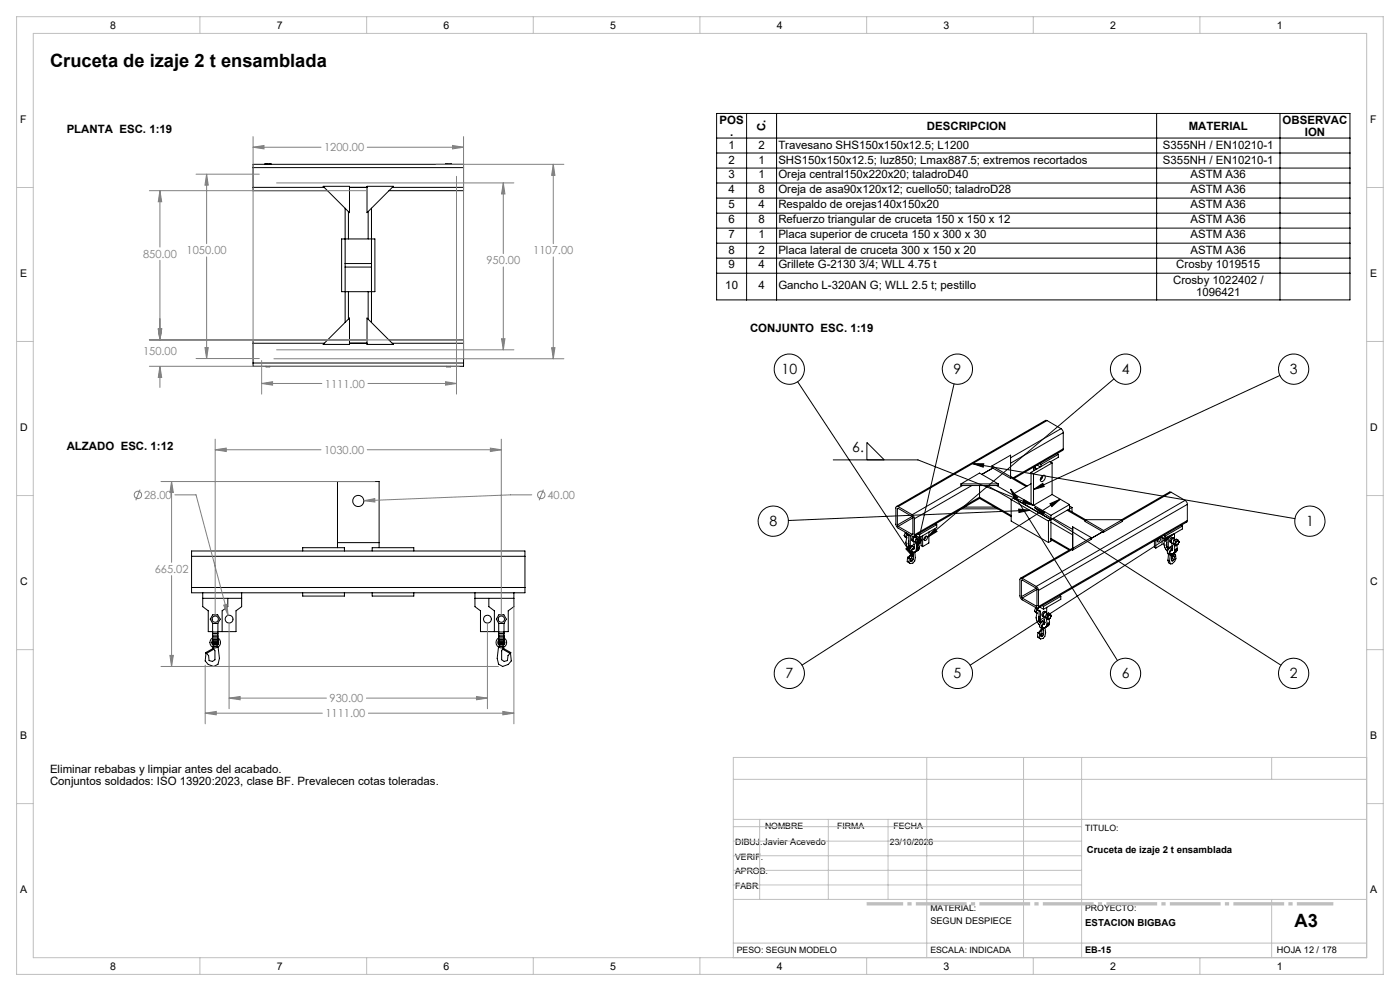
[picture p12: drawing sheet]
<svg xmlns="http://www.w3.org/2000/svg" width="420mm" height="297mm" viewBox="0 0 420 297" stroke-linecap="round" stroke-linejoin="round" font-family="sans-serif">
<g fill="none" stroke="#000" stroke-width=".3">
<path d="M215 34h190v55.9h-190zM224 34v55.9M233 34v55.9M347 34v55.9M384 34v55.9M75.9 50.2v-1h63.2v1M75.9 56.2v.9h22.4M75.9 56.2h21.4M75.9 50.2v6M75.9 50.2h63.2M79.8 49.1h.1M79.8 49.1l-.3 .1"/>
<path d="M79.8 49.1h1.2M81 49.1h.1M81 49.1l.3 .1M96.9 55.8h7.9v7.9zM104.8 56.2h5.3M110.1 55.8h7.9l-7.9 7.9zM117.7 56.2h21.4M134 49.1h.1M134 49.1l-.3 .1M134 49.1h1.2M135.2 49.1h.1M135.2 49.1l.3 .1"/>
<path d="M139.1 56.2v.9h-22.4M139.1 50.2v6M215 41.4h190M215 45.9h190M215 50.4h190M215 54.9h190M215 59.4h190M102.5 71.6h10v15.8h-10zM103.5 62.4v34.2M103.5 79h7.9M104.5 63.4v8.2M110.5 63.4v8.2"/>
<path d="M111.4 62.4v34.2M215 63.9h190M215 68.4h190M215 72.9h190M215 77.4h190M103.5 80h7.9M104.5 87.4v8.2M104.8 95.3v7.9h-7.9zM110.1 95.3l7.9 7.9h-7.9zM110.5 87.4v8.2M215 81.9h190M75.9 108.8v1h63.2v-1"/>
<path d="M75.9 102.9h21.4M75.9 108.8h63.2M75.9 102.9v5.9M79.8 109.8h1.2M98.3 101.9h-22.4v1M104.8 102.9h5.3M116.7 101.9h22.4v1M117.7 102.9h21.4M134 109.8h1.2M139.1 102.9v5.9M239.3 114.4l34.7 52.6M286.2 115.1l-11.4 50"/>
<path d="M334.2 113.6l-56 47.4M384 112.5l-73.9 34.2M250 137.8h25.4l34.7 13.6M260.1 137.8v-5.2l5.2 5.2M291.8 139h3.3l-.1 1zM291.8 139l96.7 16.4M297.6 139.6l5.6-3.2v7l-5.6-3.2zM297.6 139.6l5.6 3.3M310.2 139.9v1.1M310.2 139.9l.5 .5M310.7 139.7v.7M311.1 139.4l1 .5"/>
<path d="M311.9 139l.4 .2M312.3 139.2v.6M314.1 126h-.4l-44.7 25.8M314.1 126l-44.6 25.8M314.1 126l4.2 2.5M315.6 138.7l-.7-.4-5.6 3.3M315.6 138.7l-5.5 3.3M315.6 138.7v9.5M317.1 136l.4 .2M317.5 136.2l-5.2 3M317.5 136.2v.9l-2.4 1.3M318.3 128.5l.5 .4 .2 .8"/>
<path d="M318.3 128.5l-15.1 8.7M319 134.5l-.2 .5-14.6 8.4M319 129.7v4.8M319 129.7l-15.8 9.1M319 134.5l-15.1 8.7M269.2 157.3l.3 .5M269.2 152.5v4.8M269.5 151.8h-.5l-.3 .3v5.1l.3 .6 4.7 3 .5-.1 .1-.4M269.5 152.4l-.3 .1M269.5 151.8l4.1 2.5M269.5 157.8l4.1 2.4M269.5 152.4l4.1 2.4"/>
<path d="M271.6 159.7l.3 .1M271.6 159.7l-.3 .8M271.7 159.6l-.1 .1M271.9 159.7v.4l.4 .3M272.3 159.9v.5M273.6 154.3l.6 .5 .1 .7M273.6 154.8l.3 .4M273.6 154.8l-4.4 2.5M273.9 155.2v4.8M273.9 155.2l-4.4 2.6M274.3 155.5v4.8M278.7 159.5v3.2l-1.9 1.1"/>
<path d="M280.4 158.5l.7 .8-2.9 1.7zM280.6 157l.4 .2M281 157.2l-5.2 3M281 157.2v.9l-5.2 3M288.3 145l5.6-3.2 5.6 3.2M288.3 145h11.2M288.3 145v.5h11.2v-.5M288.4 152.5h10.9M288.7 145.5l-15.1 8.8M289.3 152h9.1M291.5 145.5l-17.2 10M293.9 149v.4"/>
<path d="M293.9 149.4l9.5 5.4M293.9 149.4l-19.8 11.4M293.9 145.5v3.5M293.9 149l9.5 5.5M293.9 149l-19.6 11.3M296.2 145.5l7.2 4.2M297.8 140.3l-3.2 1.9M299 145.5l5.1 3M303.2 146.6l2.2 2.5-.9 .6zM303.2 142.8l5 2.9M303.2 143.1l4.7 2.7M303.2 146.6l32 51.4"/>
<path d="M303.4 149.7l11.1 6.5M303.4 149.7v6.5l11.1 6.4M304.1 148l11.2 6.4M304.1 148v1.3M304.1 149.3l11.2 6.4M304.1 149.3l-.7 .4M305.6 152.6l3.4 .3-3.3 .7zM307.2 149.8l2.9 1.6-3.3-.7zM309 152.9l-72.5 3.1M309.3 145l-5.2 3M309.3 141.6l.8 .4M309.3 141.6v9.4l.8 .4"/>
<path d="M310.1 146.7l2.7-1.9 .5 1zM310.1 142v9.4M310.4 152.1l3 1.4-.5 .8zM310.4 152.1l73.9 47.3M310.7 140.4l.4 .1M310.9 140.4l-.1 .3M310.9 140.5v.1M312.2 143.7l-.1 .1M312.4 143.4h-.2M312.4 143.4h.2M312.5 143.4l-.4 .2M312.7 142.6a.56 .56 0 0 1 .8-.1 .56 .56 0 0 1 0 .9 .8 .8 0 0 1-.4 .8 .8 .8 0 0 1-1-.2l.1-.7z"/>
<path d="M312.7 143l-.5 .4h.2M312.8 142.5l-.1 .6-.6 .7M314.5 156.2v6.4M315 151l3.1-1.4-2.5 2.2zM315.3 154.4v7.8l-.8 .4M315.3 155.7l-.8 .5M315.3 156.5l6.5 3.8M315.6 148.2l5.3 3M315.6 148.2l-5.5 3.2M316 155.3l5.8 3.4M318.1 149.6l-77.5 49.8M320.1 152.9l5.4 3.1"/>
<path d="M320.5 152.7l5.1 3M320.9 151.2l-5.6 3.2M320.9 151.2v1.8M320.9 151.7l.7 .4M321.6 152.1l-6.3 3.6M321.6 152.1v1.3M321.8 157.9l5.6 3.2v.5l-5.6 3.2zM325.5 155.7l5.6 3.3M325.5 155.7v.6l5.6 3.2M325.5 155.7h11.2M330.9 159.3l-3.5 2.1M331.1 159v.5"/>
<path d="M336.7 155.7l-5.6 3.3M336.7 155.7v.6l-5.6 3.2M351.3 147.5h-.4l-14.4 8.2M351.3 147.5l4.2 2.5M351.3 147.5l-14.6 8.5M352.4 159.9l-.1 1.7a.51 .51 0 0 0-.6-.3 .51 .51 0 0 0-.4 .5l-.1 .7 .3 .2M354.3 157.4l.4 .3M354.7 157.7l-5.2 3M354.7 157.7v.8l-5.2 3M355.5 150l.6 .5 .1 .7M355.5 150l-44.6 25.8M356.2 156l-.2 .5-44.6 25.7"/>
<path d="M356.2 151.2l-44.7 25.7M356.2 156l-44.7 25.8M356.2 151.2v4.8M57.5 176.1v1.6h100v-1.6M57.5 166.7v-1.6h100v1.6M57.5 176.1h100M57.5 166.7h100M57.5 166.7v9.4M60.8 177.7v4.1l1.7 1.3v6.2h1.3M60.8 179.3h11.7M68.3 179.3v2.5l-1.7 1.3v6.2M72.5 177.7v4.1l-1.7 1.3v6.2h-5.4"/>
<path d="M90.8 165.1v-1h12.5v1M90.8 177.7v.9h12.5v-.9M101.2 164.1v-19.8h12.5v19.8M101.2 162.6h12.5M111.7 177.7v.9h12.4v-.9M111.7 165.1v-1h12.4v1M142.5 177.7v4.1l1.6 1.3v6.2h5.5M142.5 179.3h11.7M146.6 179.3v2.5l1.7 1.3v6.2M154.2 177.7v4.1l-1.7 1.3v6.2h-1.3M157.5 166.7v9.4M271.3 160.5l.4 .3"/>
<path d="M271.3 160.5l.7 .8M271.7 164.5l.9-.6 1.4 3.1zM271.7 160.8l.4 .5M272 160.2l-.3 .6M272 161.2l-.2 1.3a3.6 3.6 0 0 0 1 2.3M272.1 160.9v.1M272.2 168.3l.4 .3M272.2 168.3l.9 .6M272.3 160.4l.8 .2v3.2M272.5 167.1l.3 .2M272.5 167.1v.1M272.5 167.1l-.2-.1-.1 1.3"/>
<path d="M272.5 162.8v.2M272.5 163v.2M272.5 163.2l.1 .1M272.6 163.3v.2M272.6 163.5h.1M272.6 162.1l-.1 .7M272.6 160.5l.1 3.1M272.6 162.8h-.1M272.6 162.9l-.1 .1M272.6 163.1l-.1 .1M272.6 163.3h.1M272.6 163.4v.1"/>
<path d="M272.6 163.5l.5 .3M272.7 163.6l.1 .2M272.7 163.6h.1M272.8 163.8v.1M272.8 167.3l-.1 1.3 .4 .3M272.8 167.3l.4 .2v.7l.4-.1M272.8 163.9l.1 .2M272.9 163.7l-.1 .1M272.9 164.1l.2 .1M273 163.8l-.2 .1M273.2 167.8l.4 .3M273.2 164.1l-.2 .1"/>
<path d="M273.3 165.7l.2 .3M273.5 167.4l.5 .3M273.5 166.2v1.2M273.5 167.4l-.3 .4M273.5 166l-.9 1.2M273.5 166l-.8 1.2M273.5 166l-1 1.1M273.5 166l.5 .3M273.6 165.4l.5 .1M273.6 163.5v.2M273.6 163.7l-.7 .4M273.6 163.7l.2 .1"/>
<path d="M273.7 164.8l-.1 .7h.4M273.7 164.6h.3M273.9 160l-.3 .2M273.9 160.8l-.4 1 .5 .4M274 167.7l-.4 .4M274 166.3v1.4M274.1 162l.3 2.1M274.1 164.5l-.1 .1M274.1 165.5l-.4 .3 .3 .5M274.2 164.4l-.3 .2M274.2 164.4l-.2 .2M274.2 163.1l-1.1 .7"/>
<path d="M274.3 164.3l-.5 .3M274.3 160.7l.4 .2M274.4 164.1a1.06 1.06 0 0 0-.9 .7 1.06 1.06 0 0 0 .2 1.1l.7-.4M274.4 164l-.4-.2a1.2 1.2 0 0 0-1 1.8l.5 .2M274.4 164.1l-.2 .3M274.4 165.5l.2 1.6-.2 1-.5 .7-.8 .1M274.4 165.5h-.3M274.5 162.4l.5 .3M274.5 162.4l.3 .4M274.6 161l.6 .3M274.6 165.4l-.2 .1M274.7 160.4l1.1 .7"/>
<path d="M274.7 161.1a.62 .62 0 0 0-.7 .2 .62 .62 0 0 0 .1 .8l-.1-.1M274.8 161.5l.5 .3M274.8 161.5l-.3 .9M274.8 165.2l-.2 .2M274.9 160.6v.6a.59 .59 0 0 0-.7-.3 .59 .59 0 0 0-.4 .7v.5l.3 .2M275 162.7l.3 .5M275 165l-.2 .2M275 162.6v.1M275 164.8v.2M275.1 164.4v.2M275.1 164.6l-.1 .2M275.1 161.8l1 .2-1.3 3.1z"/>
<path d="M275.3 162.6l-.2 .1M275.3 161.8l-.3 .9M275.3 163.2l-.5-.3 .3 1.5M275.3 162.8l.1 .1M275.4 160l.4 .2M275.4 164.9l-.8 .5M275.4 164.9l-.1 .1M275.6 164.8l-.8 .4M275.6 164.8l-.2 .1M275.6 162.9l.2 1M275.7 164.6l-.7 .4M275.7 164.6l-.1 .2"/>
<path d="M275.7 161.9a.52 .52 0 0 1 .5 .6 .52 .52 0 0 1-.7 .4l-.2-.6zM275.7 164.4l-.7 .4M275.7 164.4v.2M275.8 164.2l-.7 .4M275.8 164.2l-.1 .2M275.8 163.9l-.7 .5M275.8 163.9v.3M275.8 160.2v.9M275.9 161.8h.1M276 161.4l-.7 .4M276 161.4l.3 .5M276 161.4l-.5-.3-.7 .4"/>
<path d="M276.2 162.1l-.2 .7-.7 .4M276.3 161.9l.1 .1M276.3 162v1.5l.5 .3M276.3 160.8v1.1M276.4 162l-.2 .1M276.4 162h.1M276.8 160.6v3.2M277.6 160.8a.44 .44 0 0 1 .6 0 .44 .44 0 0 1-.1 .7 .5 .5 0 0 1-.7 .5 .5 .5 0 0 1 0-.9zM277.8 160.7l-.1 .6-.5 .4M306.4 178.8l.3 .4M306.4 174v4.8M306.7 173.3l-.5-.1-.2 .4v5.1l.2 .6 4.7 2.9h.5l.1-.4"/>
<path d="M306.7 173.8l-.3 .2M306.7 173.3l4.2 2.5M306.7 173.8l4.2 2.5M306.7 179.2l4.2 2.4M310.9 175.8l.5 .5 .1 .6M310.9 176.3l.2 .4M310.9 176.3l-4.5 2.5M311.1 176.7v4.8M311.1 176.7l-4.4 2.5M311.5 176.9v4.9M315.3 161.7l5.4 3.1M315.3 161.4l5.7 3.3"/>
<path d="M317.9 178.5l.3 .2M318.2 178.7l-5.1 3M318.2 178.7v.9l-5.1 3M321.8 164.2l-15.6 9.1M321.8 164.6l-15.1 8.7M327.4 161.1l-5.6 3.3M346.3 162.1v1.9l.4 .2M346.7 161.8v2.4M347.8 161.2l-.6 .9M347.9 161.1a.71 .71 0 0 1 .2 .9 .71 .71 0 0 1-.9 .3l.2-.9M348.4 160.9l1.1 .6M348.6 161v2.2l-1.9 1"/>
<path d="M348.8 161.1l.6 .6M349.1 161.4l3-1.4-2.5 2.2zM349.1 160.4l.4 .3M349.2 161.4l.3 .3M349.4 161.7a3.3 3.3 0 0 0 .6 3.3l.2 .3M349.5 160.7v.8M349.9 163.3v.1M349.9 163.4l.1 .3M350 163.7v.2M350 163.9h.1M350 162.6l-.1 .7M350 161.2v2.8l.5 .2"/>
<path d="M350 163.2l-.1 .1M350 163.3l-.1 .1M350 163.5l-.1 .1M350 163.7h.1M350.1 164h.1M350.1 164l.1 .2M350.2 164.2l.1 .2M350.3 164.4v.1M350.3 164.1l-.1 .1M350.3 164.5l.2 .1M350.4 167.9l.5 .3M350.4 167.9l.2 .8 .5 .3"/>
<path d="M350.4 161l.1 3.2M350.4 164.2l-.1 .2M350.5 164.6v.1M350.6 166l-.2 1.9M350.6 164.5l-.1 .1M350.9 168.2l.2 .8M351 165.8l.5 .1M351 164l.1 .1M351.1 165.2l-.1 .7h.4M351.1 165h.3M351.1 164.1l-.8 .4M351.1 164.1l.1 .1"/>
<path d="M351.4 162.5l.4 2M351.5 167.9l.3 .2M351.5 165.9l-.4 .3-.2 2M351.6 164.9l-.2 .1M351.6 166.2l.8 .1M351.6 164.8l-.2 .2M351.6 164.8l-.3 .2M351.6 163.6l-1.1 .6M351.7 166l.8 .1M351.7 164.7l-.1 .1M351.7 164.7l-.5 .3M351.8 164.5a1.09 1.09 0 0 0-.9 .7 1.09 1.09 0 0 0 .2 1.1l.7-.4"/>
<path d="M351.8 167.4l.4 .3M351.8 167.4l-.3 .2M351.8 164.5l-.1 .2M351.8 164.4l-.4-.2a1.16 1.16 0 0 0-1 1.8l.5 .3M351.8 166.6l.6 .3M351.8 166.6v.8M351.9 162.8l.5 .3M351.9 162.8l.3 .5M352 161.4l.6 .3M352 166.3l-.2 .3M352 165.8l-.5 .1M352.1 161.5a.66 .66 0 0 0-.6 .3 .66 .66 0 0 0 0 .7"/>
<path d="M352.1 160l-61.1 39.4M352.1 161.3l-.3-.2a.87 .87 0 0 0-.8 .4 .87 .87 0 0 0 0 1l.4 .2M352.1 166h.1M352.2 162l.5 .2M352.2 162l-.3 .8M352.2 167.7l-.4 .4M352.2 163.3l.3 1.5M352.3 163.3l.4 .3M352.4 166.9l-.2 .8M352.4 165.4l-.4 .4M352.4 163.1l.3 .5M352.4 163v.1"/>
<path d="M352.4 165.2v.2M352.5 166.2l.2 .1M352.5 165l-.1 .2M352.5 166.1v.1M352.5 166.1l-.8-.1-.2 .7v1.4h.3M352.5 164.8v.2M352.7 166.3l-.3 .6M352.7 166.3l.1 1.2-.4 .8-.8 .7h-.5M352.7 163.1l-.2 .1M352.7 162.2l-.3 .9M352.7 163.2l.1 .1M352.8 165.3l-.8 .5"/>
<path d="M352.8 165.3l-.1 .1M353 162.4a.39 .39 0 0 1 .6 0 .39 .39 0 0 1-.2 .6 .39 .39 0 0 1-.6 .3 .39 .39 0 0 1 0-.7zM353 165.2l-.8 .4M353 165.2l-.2 .1M353 163.4l.2 1M353.1 165l-.7 .4M353.1 165l-.1 .2M353.1 164.8l-.7 .4M353.1 164.8v.2M353.2 164.6l-.7 .4M353.2 164.6l-.1 .2M353.2 164.4l-.7 .4"/>
<path d="M353.2 164.4v.2M353.3 162.2l.1 .1M353.4 161.9l.4 .5M353.4 161.9l-.7 .3M353.4 161.9l-.5-.3-.7 .4M353.7 162.5l-.3 .7-.7 .4M353.8 162.5l-.2 .1M353.8 162.4v.1M61.8 195.8l-.1-.2 2.1-1.2 .2 .3-2.1 1.1M61.8 195.6l.8 .9 .1 1.5 1 .2 .8-.5v-2.7l-.7-1.3h1.6l.4 3.6-.4 1.8-1.3 .6-1.6-.6-.9-1zM63.8 191.9a1.06 1.06 0 0 0 0 1.4 1.06 1.06 0 0 0 1.5 0 1.06 1.06 0 0 0 .1-1.4M63.8 191.2a1.59 1.59 0 0 0-.4 2.4 1.59 1.59 0 0 0 2.4 0 1.59 1.59 0 0 0-.4-2.4"/>
<path d="M63.8 189.4h1.6M63.8 189.9h1.6M63.8 190.4h1.6M63.8 190.8h1.6M63.8 191.2h1.6M63.8 191.7h1.6M63.8 192h1.6M63.8 192.3h1.6M63.8 192.6h1.6M63.8 192.8h1.6M63.8 193h1.6M63.8 193.1h1.6"/>
<path d="M63.8 186.8v6.3h1.6v-6.3M63.8 184.3h1.5l.8 1.3-.8 1.3h-1.5l-.7-1.3zM149.6 193.7h1.6l-.7 1.3v2.7l.7 .5 1-.2 .2-1.5 .7-.9 .3 2.5-.9 1-1.7 .6-1.2-.6-.4-1.8zM149.6 191.9a1.06 1.06 0 0 0 .1 1.4 1.06 1.06 0 0 0 1.4 0 1.06 1.06 0 0 0 .1-1.4M149.6 191.2a1.59 1.59 0 0 0-.4 2.4 1.59 1.59 0 0 0 2.4 0 1.59 1.59 0 0 0-.4-2.4M149.6 189.4h1.6M149.6 186.8v6.3h1.6v-6.3M149.6 189.9h1.6M149.6 190.4h1.6M149.6 190.8h1.6M149.6 191.2h1.6M149.6 191.7h1.6"/>
<path d="M149.6 192h1.6M149.6 192.3h1.6M149.6 192.6h1.6M149.6 192.8h1.6M149.6 193h1.6M149.6 193.1h1.6M149.6 184.3h1.6l.7 1.3-.7 1.3h-1.6l-.7-1.3zM153 195.8l-2-1.1 .2-.3 2 1.2v.2M310.3 183.1l.5 .3M310.3 183.1l.8 .7M310.7 182.2l.3 .2M310.7 182.2l-.4 .9"/>
<path d="M310.8 183.4l.3 .4M310.8 182.1l-.1 .1M311 182.2v.5l.4 .2M311 182.7l-.2 .7M311.1 181.5l-.2 .1M311.1 183.8l-.2 1.7 .3 .9 .7 1M311.1 183.5v.1M311.3 190.8l.5 .3M311.3 190.8l.9 .7M311.4 182.9l.7 .3v3.2M311.4 182.2v.7M311.5 189.6l.1 .1"/>
<path d="M311.5 189.6l1-1.1 .2 .1-1 1.2M311.5 189.6l.1 .2M311.5 189.6l-.1-.1-.1 1.3M311.6 185.4v.3M311.6 185.7v.2M311.6 189.7l.1 .1M311.6 185.9l.1 .1M311.7 189.7l.2 .1M311.7 186l.1 .3M311.7 186h.1M311.7 184.7l-.1 .7M311.7 185.3l-.1 .1"/>
<path d="M311.7 185.5l-.1 .1M311.7 185.6l-.1 .1M311.7 185.8l-.1 .1M311.7 183v3.1l.4 .3M311.8 191.1l.4 .4M311.8 186.2h-.1M311.8 186.3l.3 .5M311.9 189.8l-.1 1.3M311.9 189.8l.3 .3 .1 .7 .4-.1M311.9 181.9l1.2 .7M312 186.3h-.2M312.1 186.8h.1"/>
<path d="M312.1 186.4l-.2 .1M312.2 190.4l.5 .3M312.3 186.7l-.2 .1M312.4 188.3l.2 .3M312.6 188.6l-1 1.1M312.6 188.6l.5 .2M312.6 189.9l.5 .3M312.6 188.8v1.1M312.6 189.9l-.4 .4M312.6 186.1l.1 .1M312.6 181.5l.5 .2M312.7 188h.1"/>
<path d="M312.7 188l.4 .1M312.7 186.2l-.7 .4M312.7 186.2l.1 .1M312.8 187.4l-.1 .6 .4 .1M312.8 187.1l.1 .1M312.9 187.2h.1M313.1 181.7v.9M313.1 190.2l-.4 .5M313.1 188.8v1.4M313.1 187.1l-.1 .1M313.2 187.1h-.1M313.2 188.1l-.4 .2 .3 .5"/>
<path d="M313.3 185.7l-1.2 .7M313.3 187l-.1 .1M313.3 187l-.3 .2M313.4 186.9l-.5 .3M313.4 188.1a.57 .57 0 0 1-.8 .3 .57 .57 0 0 1-.1-.9l.4-.6 .5-.3-.3-.2a1.15 1.15 0 0 0-1 1.7l.5 .3M313.5 188.1l.2 1.5-.2 1.1-.6 .6-.7 .2M313.5 188.1h-.4M313.5 185l.5 .2M313.5 185l.4 .4 .2 1.5M313.7 183.5l.6 .4M313.7 188l-.2 .1M313.8 183.6a.64 .64 0 0 0-.7 .3 .64 .64 0 0 0 .1 .7l.1 2.4"/>
<path d="M313.8 183.4l-.3-.2a.93 .93 0 0 0-.8 1.4l.3 .2M313.9 184.1l.5 .3M313.9 184.1l-.4 .9M313.9 185.5l.5 .2M313.9 187.7l-.1 .2M314 183.7a.55 .55 0 0 0-.7-.3 .55 .55 0 0 0-.4 .6v.6l.3 .2M314 185.2l.4 .5M314 187.6l-.1 .1M314 182v1.8M314.1 185.2v.1M314.1 187.4l-.1 .2M314.1 186.9v.2"/>
<path d="M314.1 187.1v.3M314.4 185.2l-.3 .1M314.4 184.4l-.4 .8M314.4 185.3l.1 .1M314.5 187.5l-.8 .5M314.6 187.3l-.7 .4M314.6 187.3l-.1 .2M314.7 184.5a.4 .4 0 0 1 .6 .1 .4 .4 0 0 1-.3 .6 .4 .4 0 0 1-.6 .1 .4 .4 0 0 1 .2-.7zM314.7 185.5l.2 1M314.7 187.1l-.7 .5M314.7 187.1l-.1 .2M314.8 187l-.7 .4"/>
<path d="M314.8 187l-.1 .1M314.9 186.5l-.8 .4M314.9 186.8l-.8 .3M314.9 186.5v.3M314.9 186.8l-.1 .2M315 184.3l.1 .1M315.1 184l.4 .5-.3 .2M315.1 184l-.7 .4M315.1 184l-.5-.3-.7 .4M315.3 184.6l-.2 .7-.7 .4"/>
<circle cx="236.8" cy="110.6" r="4.5"/>
<circle cx="287.2" cy="110.6" r="4.5"/>
<circle cx="337.7" cy="110.6" r="4.5"/>
<circle cx="388.1" cy="110.6" r="4.5"/>
<circle cx="107.5" cy="150.1" r="1.67"/>
<circle cx="232" cy="156.2" r="4.5"/>
<circle cx="393" cy="156.2" r="4.5"/>
<circle cx="64.6" cy="185.5" r=".94"/>
<circle cx="68.7" cy="185.6" r="1.17"/>
<circle cx="146.2" cy="185.6" r="1.17"/>
<circle cx="150.4" cy="185.5" r=".94"/>
<circle cx="236.8" cy="201.8" r="4.5"/>
<circle cx="287.2" cy="201.8" r="4.5"/>
<circle cx="337.7" cy="201.8" r="4.5"/>
<circle cx="388.1" cy="201.8" r="4.5"/>
</g>
<g fill="none" stroke="#808080" stroke-width=".3">
<path d="M44.8 57.1h65.4M48 57.1l.5 3.4h-1zM48 57.1v16.9M58.8 52.2h19M62 52.2l.5 3.3h-1zM62 52.2v20.8M75.9 44.1l3.3-.5v1zM75.9 41v66.5M75.9 44.1h20.4M83 54.8h71.2M110.2 44.1h28.9M130.8 49.2h38.4"/>
<path d="M135.7 43.6l3.4 .5-3.4 .5zM136.9 52.8v65.3M139.1 41v66.5M151 54.8l.5 3.3h-1zM151 54.8v21.2M166 49.2l.5 3.4h-1zM166 49.2v23.8M48 78v23.9M62 77v30.5M166 77v30.5M47.5 98.6h1l-.5 3.3zM151 80v24.8"/>
<path d="M44.8 101.9h93M44.8 109.8h93M48 109.8l.5 3.3h-1zM48 109.8v6.3M58.8 107.5h19M61.5 104.2h1l-.5 3.3zM78.5 114.9l3.3-.5v1zM78.5 108.1v10M78.5 114.9h18.1M82.2 107.5h87M83 104.8h71.2M110.4 114.9h26.5"/>
<path d="M133.7 114.4l3.2 .5-3.2 .5zM150.5 101.5h1l-.5 3.3zM165.5 104.2h1l-.5 3.3zM64.6 134.8l3.3-.5v1zM64.6 131.6v52.7M64.6 134.8h31.7M110.2 134.8h40.2M147.1 134.3l3.3 .5-3.3 .5zM150.4 131.6v52.7M42 146.8l-1.3 3.1M48.3 144.3h64.2M51.5 144.3l.5 3.3h-1z"/>
<path d="M51.5 144.3v24.2M52.5 148.3h6.3l9.6 36.1M109.1 150.1l3.3-.7 .1 1.1zM159.5 148.3h-6.3l-44.1 1.8M163 146.8l-1.3 3.1M51.5 172.5v27.2M48.3 199.7h101.2M51 196.4h1l-.5 3.3zM61.6 199.4v17.5M67.1 181.4l1-.3 .3 3.3zM68.7 186.8v25.6M146.2 186.8v25.6"/>
<path d="M154.2 180.6v36.3M61.6 213.7l3.3-.5v1zM61.6 213.7h35.1M68.7 209.2l3.3-.5v1zM68.7 209.2h29.2M109.9 209.2h36.3M110.5 213.7h43.7M142.9 208.7l3.3 .5-3.3 .5zM150.8 213.2l3.4 .5-3.4 .5z"/>
<circle cx="41.4" cy="148.3" r="1.1"/>
<circle cx="162.4" cy="148.3" r="1.1"/>
</g>
<path d="M260 270.9h140" fill="none" stroke="#c0c0c0" stroke-width="1" stroke-dasharray="15.2 1.3 1.3 1.3" stroke-dashoffset="4.3" stroke-linecap="butt"/>
<g fill="none" stroke="#c0c0c0" stroke-width=".3">
<path d="M5 5h410v287h-410zM10 10h400v277h-400zM60 5v5M110 5v5M160 5v5M210 5v5M260 5v5M310 5v5M360 5v5M5 56.2h5M410 56.2h5M5 102.3h5"/>
<path d="M410 102.3h5M5 148.5h5M410 148.5h5M5 194.7h5M410 194.7h5M220 233.6h190M278 227v60M307.1 227v60M324.5 227v60M381.5 227v6.6M410 227h-190v60M5 240.8h5"/>
<path d="M220 245.6h190M220 256.5h104.5M220 252.1h104.5M220 247.8h104.5M227.9 245.6v24M248.5 245.6v24M266.4 245.6v24M410 240.8h5M220 269.6h190M220 265.2h104.5M220 260.8h104.5M381.5 269.6v17.4"/>
<path d="M60 287v5M110 287v5M160 287v5M210 287v5M220 282.6h190M260 287v5M310 287v5M360 287v5"/>
</g>
<path d="M291.8 139h3.3l-.1 1zM310.4 152.1l3 1.4-.5 .8zM349.1 161.4l3-1.4-2.5 2.2zM315 151l3.1-1.4-2.5 2.2zM303.2 146.6l2.2 2.5-.9 .6zM305.6 152.6l3.4 .3-3.3 .7zM271.7 164.5l.9-.6 1.4 3.1zM275.1 161.8l1 .2-1.3 3.1zM280.4 158.5l.7 .8-2.9 1.7zM310.1 146.7l2.7-1.9 .5 1zM307.2 149.8l2.9 1.6-3.3-.7z" fill="#000"/>
<path d="M78.5 114.9l3.3-.5v1zM133.7 114.4l3.2 .5-3.2 .5zM165.5 104.2h1l-.5 3.3zM166 49.2l.5 3.4h-1zM75.9 44.1l3.3-.5v1zM135.7 43.6l3.4 .5-3.4 .5zM47.5 98.6h1l-.5 3.3zM48 57.1l.5 3.4h-1zM48 109.8l.5 3.3h-1zM47.5 98.6h1l-.5 3.3zM61.5 104.2h1l-.5 3.3zM62 52.2l.5 3.3h-1zM150.5 101.5h1l-.5 3.3zM151 54.8l.5 3.3h-1zM61.6 213.7l3.3-.5v1zM150.8 213.2l3.4 .5-3.4 .5zM51 196.4h1l-.5 3.3zM51.5 144.3l.5 3.3h-1zM67.1 181.4l1.3 3-.3-3.3zM109.1 150.1l3.4 .4-.1-1.1zM68.7 209.2l3.3-.5v1zM142.9 208.7l3.3 .5-3.3 .5zM64.6 134.8l3.3-.5v1zM147.1 134.3l3.3 .5-3.3 .5z" fill="#808080"/>
<g font-size="5.5">
<text x="15" y="19.9">Cruceta de izaje 2 t ensamblada</text>
<text x="388.4" y="277.8">A3</text>
</g>
<g font-size="4.2">
<text x="234.5" y="112.1">10</text>
<text x="286.1" y="112.1">9</text>
<text x="336.5" y="112.1">4</text>
<text x="386.9" y="112.1">3</text>
<text x="255.7" y="135.4">6.</text>
<text x="230.8" y="157.7">8</text>
<text x="391.8" y="157.7">1</text>
<text x="235.6" y="203.3">7</text>
<text x="286.1" y="203.3">5</text>
<text x="336.5" y="203.3">6</text>
<text x="386.9" y="203.3">2</text>
</g>
<g font-size="3.4">
<text x="20" y="39.7">PLANTA ESC. 1:19</text>
<text x="215.9" y="37.2">POS</text>
<text x="219" y="40.7">.</text>
<text x="229.7" y="39.4" transform="rotate(-90 229.7 39.4)">C.</text>
<text x="278.1" y="38.8">DESCRIPCION</text>
<text x="356.6" y="38.8">MATERIAL</text>
<text x="384.8" y="37.2">OBSERVAC</text>
<text x="391.4" y="40.7">ION</text>
<text x="218.5" y="44.8">1</text>
<text x="227.5" y="44.8">2</text>
<text x="233.5" y="44.8">Travesano SHS150x150x12.5; L1200</text>
<text x="348.9" y="44.8">S355NH / EN10210-1</text>
<text x="218.5" y="49.3">2</text>
<text x="218.5" y="53.4">3</text>
<text x="227.5" y="49.3">1</text>
<text x="227.5" y="53.4">1</text>
<text x="233.5" y="49.3">SHS150x150x12.5; luz850; Lmax887.5; extremos recortados</text>
<text x="233.5" y="53.4">Oreja central150x220x20; taladroD40</text>
<text x="348.9" y="49.3">S355NH / EN10210-1</text>
<text x="357.2" y="53.4">ASTM A36</text>
<text x="218.5" y="57.9">4</text>
<text x="227.5" y="57.9">8</text>
<text x="233.5" y="57.9">Oreja de asa90x120x12; cuello50; taladroD28</text>
<text x="357.2" y="57.9">ASTM A36</text>
<text x="218.5" y="62.4">5</text>
<text x="227.5" y="62.4">4</text>
<text x="233.5" y="62.4">Respaldo de orejas140x150x20</text>
<text x="357.2" y="62.4">ASTM A36</text>
<text x="218.5" y="66.9">6</text>
<text x="218.5" y="71.4">7</text>
<text x="227.5" y="66.9">8</text>
<text x="227.5" y="71.4">1</text>
<text x="233.5" y="66.9">Refuerzo triangular de cruceta 150 x 150 x 12</text>
<text x="233.5" y="71.4">Placa superior de cruceta 150 x 300 x 30</text>
<text x="357.2" y="66.9">ASTM A36</text>
<text x="357.2" y="71.4">ASTM A36</text>
<text x="218.5" y="76.3">8</text>
<text x="227.5" y="76.3">2</text>
<text x="233.5" y="76.3">Placa lateral de cruceta 300 x 150 x 20</text>
<text x="357.2" y="76.3">ASTM A36</text>
<text x="218.5" y="80.4">9</text>
<text x="227.5" y="80.4">4</text>
<text x="233.5" y="80.4">Grillete G-2130 3/4; WLL 4.75 t</text>
<text x="352.9" y="80.4">Crosby 1019515</text>
<text x="217.6" y="86.7">10</text>
<text x="227.5" y="86.7">4</text>
<text x="233.5" y="86.7">Gancho L-320AN G; WLL 2.5 t; pestillo</text>
<text x="351.9" y="85.1">Crosby 1022402 /</text>
<text x="358.8" y="88.6">1096421</text>
<text x="225" y="99.6">CONJUNTO ESC. 1:19</text>
<text x="20" y="134.7">ALZADO ESC. 1:12</text>
<text x="15" y="231.7">Eliminar rebabas y limpiar antes del acabado.</text>
<text x="15" y="235.2">Conjuntos soldados: ISO 13920:2023, clase BF. Prevalecen cotas toleradas.</text>
</g>
<g font-size="3.3" fill="#808080">
<text x="97.2" y="45.4">1200.00</text>
<text x="42.9" y="77.3">850.00</text>
<text x="56" y="76.3">1050.00</text>
<text x="160" y="76.3">1107.00</text>
<text x="145.9" y="79.3">950.00</text>
<text x="42.9" y="106.3">150.00</text>
<text x="97.5" y="116.2">1111.00</text>
<text x="97.2" y="136.1">1030.00</text>
<text x="43.2" y="149.5">28.00</text>
<text x="164.2" y="149.5">40.00</text>
<text x="46.4" y="171.8">665.02</text>
<text x="97.6" y="215">1111.00</text>
<text x="98.9" y="210.5">930.00</text>
</g>
<g font-size="3.2">
<text x="33" y="8.6">8</text>
<text x="83" y="8.6">7</text>
<text x="133" y="8.6">6</text>
<text x="183" y="8.6">5</text>
<text x="233" y="8.6">4</text>
<text x="283" y="8.6">3</text>
<text x="333" y="8.6">2</text>
<text x="383" y="8.6">1</text>
<text x="6" y="36.8">F</text>
<text x="411" y="36.8">F</text>
<text x="6" y="82.9">E</text>
<text x="411" y="82.9">E</text>
<text x="6" y="129.1">D</text>
<text x="411" y="129.1">D</text>
<text x="6" y="175.3">C</text>
<text x="411" y="175.3">C</text>
<text x="6" y="221.4">B</text>
<text x="411" y="221.4">B</text>
<text x="6" y="267.6">A</text>
<text x="411" y="267.6">A</text>
<text x="33" y="290.6">8</text>
<text x="83" y="290.6">7</text>
<text x="133" y="290.6">6</text>
<text x="183" y="290.6">5</text>
<text x="233" y="290.6">4</text>
<text x="283" y="290.6">3</text>
<text x="333" y="290.6">2</text>
<text x="383" y="290.6">1</text>
</g>
<g font-size="2.9">
<text x="326.1" y="255.6">Cruceta de izaje 2 t ensamblada</text>
<text x="325.6" y="277.5">ESTACION BIGBAG</text>
</g>
<g font-size="2.7">
<text x="279.1" y="276.8">SEGUN DESPIECE</text>
<text x="325.6" y="285.6">EB-15</text>
<text x="383.1" y="285.6">HOJA 12 / 178</text>
</g>
<g font-size="2.6">
<text x="229.5" y="248.4">NOMBRE</text>
<text x="251.1" y="248.4">FIRMA</text>
<text x="268" y="248.4">FECHA</text>
<text x="325.6" y="249">TITULO:</text>
<text x="220.5" y="253.3">DIBUJ.Javier Acevedo</text>
<text x="220.5" y="257.7">VERIF.</text>
<text x="267" y="253.3">23/10/2026</text>
<text x="220.5" y="262">APROB.</text>
<text x="220.5" y="266.4">FABR.</text>
<text x="279.1" y="273">MATERIAL:</text>
<text x="325.6" y="273">PROYECTO:</text>
<text x="221.1" y="285.5">PESO: SEGUN MODELO</text>
<text x="279.1" y="285.5">ESCALA: INDICADA</text>
</g>
</svg>
